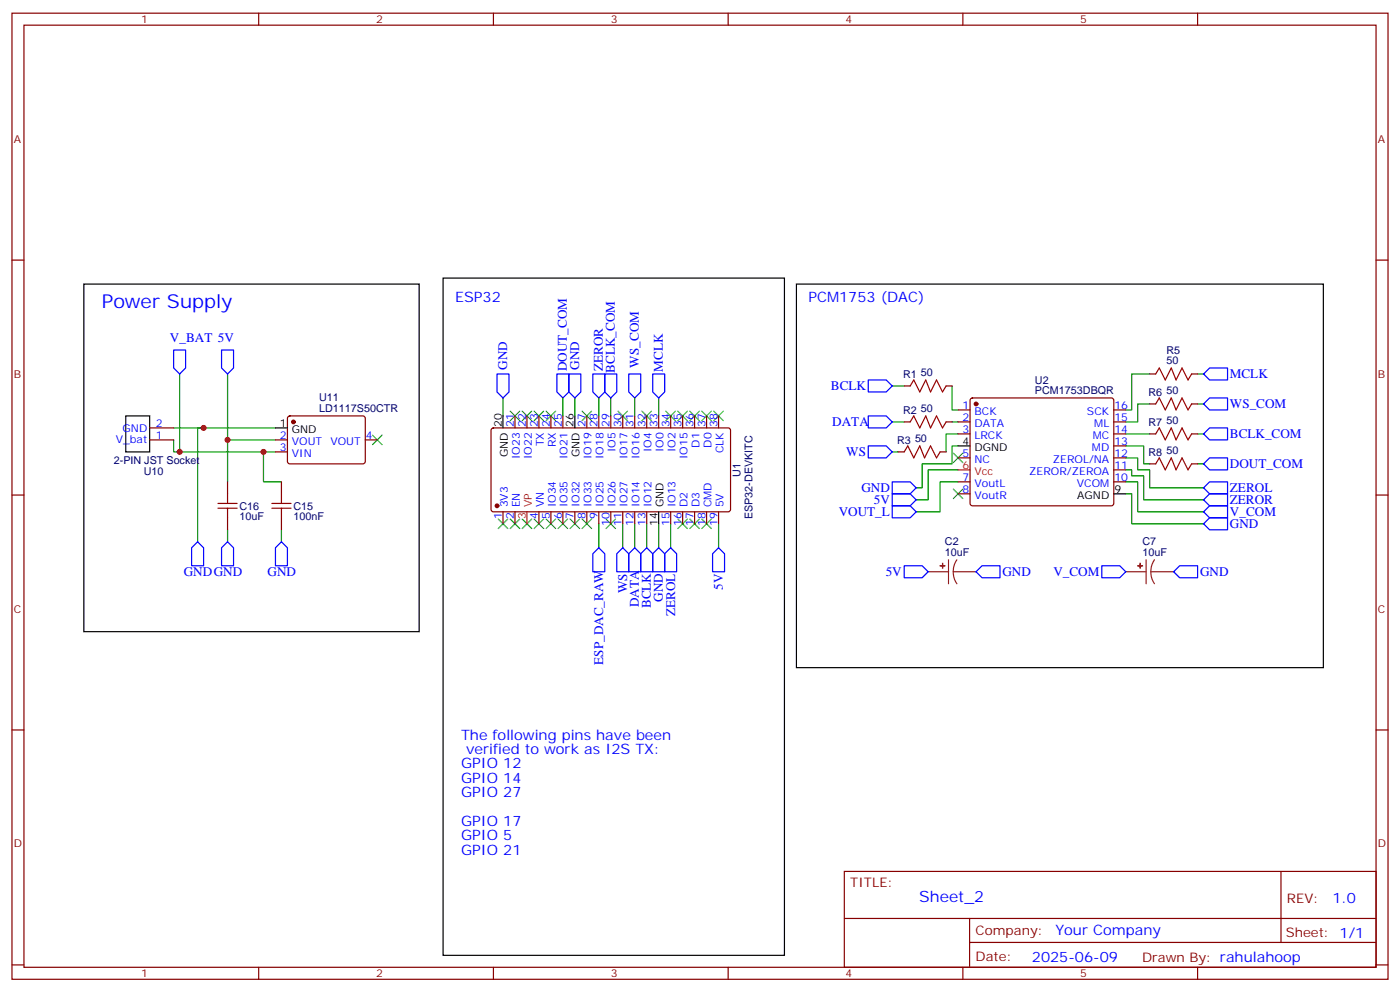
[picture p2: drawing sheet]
<svg xmlns="http://www.w3.org/2000/svg" width="412mm" height="292mm" viewBox="0 0 412 292" stroke-linecap="round" stroke-linejoin="round" font-family="sans-serif">
<g fill="none" stroke="#870000" stroke-width=".35">
<path d="M3.5 3.9h405.4v284.3h-405.4zM7.1 7.4h398.2v277.3h-398.2zM76.2 3.9v3.5M145.3 3.9v3.5M214.5 3.9v3.5M283.6 3.9v3.5M352.8 3.9v3.5M3.5 76.6h3.6M405.3 76.6h3.6M266.3 113.6h1.8M278.7 113.6h1.8M286 117.3l.5-.2h40.9l.5 .2 .2 .5-.1 30.6-.6 .5-41.2-.1-.4-.6v-30.4z"/>
<path d="M338.7 118.9h1.7M338.7 110.1h1.7M351 118.9h1.8M351 110.1h1.8M44.1 129.5h7.1M44.1 125.9h7.1M81.1 129.5h3.6M81.1 133h3.6M84.9 122.6l.5-.2 21.8 .1 .4 .6-.1 13-.6 .4h-21.8l-.4-.7v-12.7zM107.6 129.5h3.5M144.9 126.1l.4-.2 69.5 .1 .4 .6-.1 23.6-.6 .4h-69.4l-.5-.7v-23.3zM151.7 122.4v3.5"/>
<path d="M155.2 122.4v3.5M158.7 122.4v3.5M162.3 122.4v3.5M165.8 122.4v3.5M172.9 122.4v3.5M176.4 122.4v3.5M179.9 122.4v3.5M183.4 122.4v3.5M187 122.4v3.5M190.5 122.4v3.5M194 122.4v3.5M197.6 122.4v3.5"/>
<path d="M201.1 122.4v3.5M204.6 122.4v3.5M208.1 122.4v3.5M211.7 122.4v3.5M264.6 133h1.7M266.3 124.2h1.8M276.9 133h1.8M278.7 124.2h1.8M282.2 127.7h3.6M282.2 124.2h3.6M282.2 120.6h3.6M282.2 134.8h3.6"/>
<path d="M328.1 127.7h3.5M328.1 124.2h3.5M328.1 120.6h3.5M328.1 134.8h3.5M328.1 138.3h3.5M328.1 131.2h3.5M338.7 136.5h1.7M338.7 127.7h1.7M351 136.5h1.8M351 127.7h1.8M3.5 145.7h3.6M67 141.8v3.5"/>
<path d="M67 152.4v3.5M82.9 141.8v3.5M82.9 152.4v3.5M148.2 150.6v3.6M151.7 150.6v3.6M158.7 150.6v3.6M162.3 150.6v3.6M165.8 150.6v3.6M169.3 150.6v3.6M172.9 150.6v3.6M176.4 150.6v3.6M179.9 150.6v3.6"/>
<path d="M183.4 150.6v3.6M187 150.6v3.6M190.5 150.6v3.6M197.6 150.6v3.6M201.1 150.6v3.6M204.6 150.6v3.6M208.1 150.6v3.6M211.7 150.6v3.6M282.2 141.8h3.6M282.2 145.3h3.6M328.1 141.8h3.5M405.3 145.7h3.6"/>
<path d="M3.5 214.8h3.6M405.3 214.8h3.6M248.7 256.5h156.6v28.2h-156.6zM377.3 256.5v20.9M248.7 270.3h156.5M285.6 277.4h119.6M285.6 270.3v14.1M3.5 284h3.6M76.2 284.7v3.5M145.3 284.7v3.5M214.5 284.7v3.5M283.6 284.7v3.5"/>
<path d="M352.8 284.7v3.5M405.3 284h3.6"/>
</g>
<g fill="none" stroke="#008700" stroke-width=".35">
<path d="M52.9 110.1v22.9M67 110.1v19.4h14.1M148.2 117.1v5.3M165.8 117.1v5.3M169.3 117.1v5.3M176.4 117.1v5.3M179.9 117.1v5.3M187 117.1v5.3M194 117.1v5.3M262.8 113.6h3.5M280.5 113.6v7h1.7M338.7 118.9h-3.6v5.3h-3.5"/>
<path d="M338.7 110.1h-5.3v10.5h-1.8M352.8 118.9h1.7M352.8 110.1h1.7M51.2 129.5v3.5h29.9M51.2 125.9h29.9M60 125.9h-1.8v33.6M67 129.5v12.3M77.6 133v8.8h5.3M262.8 133h1.8M262.8 124.2h3.5M280.5 124.2h1.7M282.2 127.7h-3.5v5.3"/>
<path d="M282.2 131.2h-1.7v5.3h-8.9v7.1h-1.7M282.2 138.3h-8.8v8.8h-3.5M331.6 138.3h1.8v1.8h3.5v7h17.6M331.6 134.8h3.5v3.5h3.6v5.3h15.8M331.6 131.2h5.3v5.3h1.8M331.6 127.7h7.1M352.8 136.5h1.7M352.8 127.7h1.7M67 155.9v3.6M82.9 155.9v3.6M176.4 154.2v7M183.4 154.2v7"/>
<path d="M187 154.2v7M190.5 154.2v7M194 154.2v7M197.6 154.2v7M211.7 154.2v7M282.2 141.8h-5.3v8.8h-7M331.6 145.3h1.8v8.9h21.1M331.6 141.8h3.5v8.8h19.4"/>
</g>
<g fill="none" stroke="#00f" stroke-width=".35">
<path d="M51.2 103h3.5v5.3l-1.8 1.8-1.7-1.8zM65.3 103h3.5v5.3l-1.8 1.8-1.7-1.8zM146.4 110.1h3.5v5.3l-1.7 1.7-1.8-1.7zM164 110.1h3.6v5.3l-1.8 1.7-1.8-1.7zM167.6 110.1h3.5v5.3l-1.8 1.7-1.7-1.7zM174.6 110.1h3.6v5.3l-1.8 1.7-1.8-1.7zM178.2 110.1h3.5v5.3l-1.8 1.7-1.7-1.7zM185.2 110.1h3.5v5.3l-1.7 1.7-1.8-1.7zM192.3 110.1h3.5v5.3l-1.8 1.7-1.7-1.7zM255.8 111.8h5.3l1.7 1.8-1.7 1.8h-5.3zM354.5 118.9l1.8-1.8h5.3v3.5h-5.3zM354.5 110.1l1.8-1.8h5.3v3.5h-5.3z"/>
<path d="M255.8 131.2h5.3l1.7 1.8-1.7 1.8h-5.3zM255.8 122.4h5.3l1.7 1.8-1.7 1.7h-5.3zM354.5 136.5l1.8-1.7h5.3v3.5h-5.3zM354.5 127.7l1.8-1.8h5.3v3.6h-5.3zM58.2 159.5l1.8 1.7v5.3h-3.6v-5.3zM67 159.5l1.8 1.7v5.3h-3.5v-5.3zM82.9 159.5l1.8 1.7v5.3h-3.6v-5.3zM262.8 148.9h5.3l1.8 1.7-1.8 1.8h-5.3zM262.8 141.8h5.3l1.8 1.8-1.8 1.7h-5.3zM262.8 145.3h5.3l1.8 1.8-1.8 1.8h-5.3zM354.5 147.1l1.8-1.8h5.3v3.6h-5.3zM354.5 143.6l1.8-1.8h5.3v3.5h-5.3z"/>
<path d="M354.5 150.6l1.8-1.7h5.3v3.5h-5.3zM354.5 154.2l1.8-1.8h5.3v3.5h-5.3zM176.4 161.2l1.8 1.8v5.3h-3.6v-5.3zM183.4 161.2l1.8 1.8v5.3h-3.5v-5.3zM187 161.2l1.7 1.8v5.3h-3.5v-5.3zM190.5 161.2l1.8 1.8v5.3h-3.6v-5.3zM192.3 163l1.7-1.8 1.8 1.8v5.3h-3.5zM197.6 161.2l1.7 1.8v5.3h-3.5v-5.3zM211.7 161.2l1.7 1.8v5.3h-3.5v-5.3zM266.3 166.5h5.3l1.8 1.8-1.8 1.7h-5.3zM287.5 168.3l1.8-1.8h5.3v3.5h-5.3zM324.6 166.5h5.2l1.8 1.8-1.8 1.7h-5.2z"/>
<path d="M345.7 168.3l1.8-1.8h5.3v3.5h-5.3z"/>
</g>
<path d="M24.7 83.6h98.8v102.3h-98.8zM130.5 81.8h100.6v199.4h-100.6zM234.6 83.6h155.2v112.9h-155.2zM37 122.4h7.1v10.6h-7.1zM81.1 125.9h3.6M148.2 122.4v3.5M169.3 122.4v3.5M282.2 131.2h3.6M194 150.6v3.6M328.1 145.3h3.5" fill="none" stroke="#000" stroke-width=".35"/>
<g fill="none" stroke="#a10000" stroke-width=".35">
<path d="M268.1 113.6l1.1-1.8 1.7 3.6 1.8-3.6 1.4 3.6 1.8-3.6 1.7 3.6 1.1-1.8M340.4 118.9l1.1-1.8 1.8 3.5 1.7-3.5 1.4 3.5 1.8-3.5 1.8 3.5 1-1.7M340.4 110.1l1.1-1.8 1.8 3.5 1.7-3.5 1.4 3.5 1.8-3.5 1.8 3.5 1-1.7M266.3 133l1.1-1.8 1.8 3.6 1.7-3.6 1.4 3.6 1.8-3.6 1.8 3.6 1-1.8M268.1 124.2l1.1-1.8 1.7 3.5 1.8-3.5 1.4 3.5 1.8-3.5 1.7 3.5 1.1-1.7M340.4 136.5l1.1-1.7 1.8 3.5 1.7-3.5 1.4 3.5 1.8-3.5 1.8 3.5 1-1.8M340.4 127.7l1.1-1.8 1.8 3.6 1.7-3.6 1.4 3.6 1.8-3.6 1.8 3.6 1-1.8M64.2 148.2h5.6M64.2 149.6h5.6M67 145.3v2.9M67 149.6v2.8M80.1 148.2h5.6"/>
<path d="M80.1 149.6h5.6M82.9 145.3v2.9M82.9 149.6v2.8"/>
</g>
<g fill="none" stroke="#3c3" stroke-width=".35">
<path d="M109.7 128.1l2.8 2.8M112.5 128.1l-2.8 2.8M150.3 121l2.8 2.8M153.1 121l-2.8 2.8M153.8 121l2.8 2.8M156.6 121l-2.8 2.8M157.3 121l2.9 2.8M160.2 121l-2.9 2.8M160.9 121l2.8 2.8M163.7 121l-2.8 2.8M171.4 121l2.9 2.8M174.3 121l-2.9 2.8"/>
<path d="M182 121l2.9 2.8M184.9 121l-2.9 2.8M189.1 121l2.8 2.8M191.9 121l-2.8 2.8M196.1 121l2.9 2.8M199 121l-2.9 2.8M199.7 121l2.8 2.8M202.5 121l-2.8 2.8M203.2 121l2.8 2.8M206 121l-2.8 2.8M206.7 121l2.8 2.8M209.5 121l-2.8 2.8"/>
<path d="M210.3 121l2.8 2.8M213.1 121l-2.8 2.8M280.8 133.3l2.8 2.9M283.6 133.3l-2.8 2.9M146.8 152.8l2.8 2.8M149.6 152.8l-2.8 2.8M150.3 152.8l2.8 2.8M153.1 152.8l-2.8 2.8M153.8 152.8l2.8 2.8M156.6 152.8l-2.8 2.8M157.3 152.8l2.9 2.8M160.2 152.8l-2.9 2.8"/>
<path d="M160.9 152.8l2.8 2.8M163.7 152.8l-2.8 2.8M164.4 152.8l2.8 2.8M167.2 152.8l-2.8 2.8M167.9 152.8l2.8 2.8M170.7 152.8l-2.8 2.8M171.4 152.8l2.9 2.8M174.3 152.8l-2.9 2.8M178.5 152.8l2.8 2.8M181.3 152.8l-2.8 2.8M199.7 152.8l2.8 2.8M202.5 152.8l-2.8 2.8"/>
<path d="M203.2 152.8l2.8 2.8M206 152.8l-2.8 2.8M206.7 152.8l2.8 2.8M209.5 152.8l-2.8 2.8M280.8 143.9l2.8 2.9M283.6 143.9l-2.8 2.9"/>
</g>
<g fill="#870000" stroke="#870000" stroke-width=".35">
<circle cx="86.4" cy="124.2" r=".53"/>
<circle cx="146.4" cy="148.9" r=".53"/>
<circle cx="287.5" cy="118.9" r=".53"/>
</g>
<path d="M282.2 138.3h3.6M155.2 150.6v3.6" fill="none" stroke="#f00" stroke-width=".35"/>
<path d="M273.4 168.3h6M279.4 164.7v7.1M280.8 168.3l.2 1.8 .9 1.7M280.8 168.3h6.7M281.9 164.7l-.8 1.7-.3 1.9M331.6 168.3h6M337.6 164.7v7.1M339 168.3l.3 1.8 .8 1.7M339 168.3h6.7M340.1 164.7l-.8 1.7-.3 1.9" fill="none" stroke="#8c2424" stroke-width=".35"/>
<g fill="#8c2424" stroke="#8c2424" stroke-width=".35">
<path d="M277.6 165.8l.1 1.4z"/>
<path d="M276.9 166.5h1.4z"/>
<path d="M335.8 165.8l.1 1.4z"/>
<path d="M335.1 166.5h1.4z"/>
</g>
<g fill="#c00">
<circle cx="52.9" cy="133" r=".88"/>
<circle cx="67" cy="129.5" r=".88"/>
<circle cx="77.6" cy="133" r=".88"/>
<circle cx="60" cy="125.9" r=".88"/>
</g>
<text font-size="5.6" fill="#00f" x="30" y="90.7">Power Supply</text>
<text font-size="4.6" fill="#00f" x="270.8" y="265.5">Sheet_2</text>
<g font-size="4.2" fill="#00f">
<text x="134.1" y="88.9">ESP32</text>
<text x="238.1" y="88.9">PCM1753 (DAC)</text>
<text x="135.8" y="217.7">The following pins have been</text>
<text x="137.3" y="221.9">verified to work as I2S TX:</text>
<text x="135.8" y="226.1">GPIO 12</text>
<text x="135.8" y="230.4">GPIO 14</text>
<text x="135.8" y="234.6">GPIO 27</text>
<text x="135.8" y="243.1">GPIO 17</text>
<text x="135.8" y="247.3">GPIO 5</text>
<text x="135.8" y="251.5">GPIO 21</text>
<text x="392.5" y="265.7">1.0</text>
<text x="310.9" y="275.3">Your Company</text>
<text x="304" y="283.1">2025-06-09</text>
</g>
<g font-size="3.9" fill="#00f">
<text x="50.1" y="100.8">V_BAT 5V</text>
<text x="149.4" y="108.8" transform="rotate(-90 149.4 108.8)">GND</text>
<text x="167" y="109.3" transform="rotate(-90 167 109.3)">DOUT_COM</text>
<text x="170.6" y="108.8" transform="rotate(-90 170.6 108.8)">GND</text>
<text x="177.5" y="109.2" transform="rotate(-90 177.5 109.2)">ZEROR</text>
<text x="181.1" y="109.7" transform="rotate(-90 181.1 109.7)">BCLK_COM</text>
<text x="188.2" y="108.2" transform="rotate(-90 188.2 108.2)">WS_COM</text>
<text x="195.3" y="109.4" transform="rotate(-90 195.3 109.4)">MCLK</text>
<text x="362.3" y="111.3">MCLK</text>
<text x="244.8" y="114.9">BCLK</text>
<text x="245.2" y="125.4">DATA</text>
<text x="362.3" y="120.2">WS_COM</text>
<text x="362.3" y="129">BCLK_COM</text>
<text x="249.3" y="134.3">WS</text>
<text x="362.3" y="137.8">DOUT_COM</text>
<text x="253.7" y="144.9">GND</text>
<text x="257.4" y="148.4">5V</text>
<text x="362.3" y="148.4">ZEROR</text>
<text x="362.3" y="144.9">ZEROL</text>
<text x="247.1" y="151.9">VOUT_L</text>
<text x="362.3" y="152">V_COM</text>
<text x="362.3" y="155.4">GND</text>
<text x="54.1" y="169.5">GNDGND</text>
<text x="78.8" y="169.5">GND</text>
<text x="212.9" y="173.6" transform="rotate(-90 212.9 173.6)">5V</text>
<text x="260.9" y="169.5">5V</text>
<text x="295.3" y="169.5">GND</text>
<text x="310.3" y="169.5">V_COM</text>
<text x="353.5" y="169.5">GND</text>
<text x="184.7" y="174.6" transform="rotate(-90 184.7 174.6)">WS</text>
<text x="188.2" y="178.7" transform="rotate(-90 188.2 178.7)">DATA</text>
<text x="191.7" y="179" transform="rotate(-90 191.7 179)">BCLK</text>
<text x="195.3" y="177.1" transform="rotate(-90 195.3 177.1)">GND</text>
<text x="198.9" y="181.4" transform="rotate(-90 198.9 181.4)">ZEROL</text>
<text x="177.7" y="195.6" transform="rotate(-90 177.7 195.6)">ESP_DAC_RAW</text>
</g>
<g font-size="3.9" fill="#800">
<text x="250.5" y="261.1">TITLE:</text>
<text x="379.1" y="265.7">REV:</text>
<text x="287.4" y="275.3">Company:</text>
<text x="378.7" y="275.9">Sheet: 1/1</text>
<text x="287.4" y="282.9">Date:</text>
<text x="336.4" y="283">Drawn By: rahulahoop</text>
</g>
<g font-size="3.2" fill="#800">
<text x="41.6" y="6.9">1</text>
<text x="110.8" y="6.9">2</text>
<text x="179.9" y="6.9">3</text>
<text x="249.1" y="6.9">4</text>
<text x="318.2" y="6.9">5</text>
<text x="4.1" y="42">A</text>
<text x="405.9" y="42">A</text>
<text x="4.1" y="111.1">B</text>
<text x="405.9" y="111.1">B</text>
<text x="4.1" y="180.3">C</text>
<text x="405.9" y="180.3">C</text>
<text x="4.1" y="249.4">D</text>
<text x="405.9" y="249.4">D</text>
<text x="41.6" y="287.7">1</text>
<text x="110.8" y="287.7">2</text>
<text x="179.9" y="287.7">3</text>
<text x="249.1" y="287.7">4</text>
<text x="318.2" y="287.7">5</text>
</g>
<g font-size="3.2" fill="#000080">
<text x="343.6" y="107.2">50</text>
<text x="343.6" y="104.1">R5</text>
<text x="266" y="111.2">R1</text>
<text x="271.3" y="110.8">50</text>
<text x="304.9" y="112.9">U2</text>
<text x="94" y="118">U11</text>
<text x="304.9" y="116">PCM1753DBQR</text>
<text x="338.3" y="116.5">R6</text>
<text x="343.6" y="116.1">50</text>
<text x="94" y="121.2">LD1117S50CTR</text>
<text x="266" y="121.8">R2</text>
<text x="271.3" y="121.4">50</text>
<text x="338.3" y="125.4">R7</text>
<text x="343.6" y="124.9">50</text>
<text x="264.2" y="130.6">R3</text>
<text x="269.5" y="130.2">50</text>
<text x="33.5" y="136.5">2-PIN JST Socket</text>
<text x="338.3" y="134.2">R8</text>
<text x="343.6" y="133.7">50</text>
<text x="42.3" y="139.7">U10</text>
<text x="218.1" y="140.4" transform="rotate(-90 218.1 140.4)">U1</text>
<text x="70.6" y="153.2">10uF</text>
<text x="70.6" y="150">C16</text>
<text x="86.4" y="153.2">100nF</text>
<text x="86.4" y="150">C15</text>
<text x="221.6" y="152.9" transform="rotate(-90 221.6 152.9)">ESP32-DEVKITC</text>
<text x="278.4" y="160.5">C2</text>
<text x="336.6" y="160.5">C7</text>
<text x="278.4" y="163.7">10uF</text>
<text x="336.6" y="163.7">10uF</text>
</g>
<g font-size="3.2" fill="#00f">
<text x="45.9" y="125.6">2</text>
<text x="151.3" y="125.8" transform="rotate(-90 151.3 125.8)">21</text>
<text x="154.9" y="125.8" transform="rotate(-90 154.9 125.8)">22</text>
<text x="158.4" y="125.8" transform="rotate(-90 158.4 125.8)">23</text>
<text x="161.9" y="125.8" transform="rotate(-90 161.9 125.8)">24</text>
<text x="165.5" y="125.8" transform="rotate(-90 165.5 125.8)">25</text>
<text x="172.5" y="125.8" transform="rotate(-90 172.5 125.8)">27</text>
<text x="176" y="125.8" transform="rotate(-90 176 125.8)">28</text>
<text x="179.6" y="125.8" transform="rotate(-90 179.6 125.8)">29</text>
<text x="183.1" y="125.8" transform="rotate(-90 183.1 125.8)">30</text>
<text x="186.6" y="125.8" transform="rotate(-90 186.6 125.8)">31</text>
<text x="190.1" y="125.8" transform="rotate(-90 190.1 125.8)">32</text>
<text x="193.7" y="125.8" transform="rotate(-90 193.7 125.8)">33</text>
<text x="197.2" y="125.8" transform="rotate(-90 197.2 125.8)">34</text>
<text x="200.7" y="125.8" transform="rotate(-90 200.7 125.8)">35</text>
<text x="204.3" y="125.8" transform="rotate(-90 204.3 125.8)">36</text>
<text x="207.8" y="125.8" transform="rotate(-90 207.8 125.8)">37</text>
<text x="211.3" y="125.8" transform="rotate(-90 211.3 125.8)">38</text>
<text x="283.6" y="120.3">1</text>
<text x="283.6" y="123.8">2</text>
<text x="287.1" y="122.1">BCK</text>
<text x="287.1" y="125.6">DATA</text>
<text x="320.2" y="122.1">SCK</text>
<text x="322.3" y="125.6">ML</text>
<text x="328.3" y="123.8">15</text>
<text x="328.3" y="120.3">16</text>
<text x="34.1" y="130.5">V_bat</text>
<text x="36.1" y="127">GND</text>
<text x="45.9" y="129.1">1</text>
<text x="82.5" y="129.1">2</text>
<text x="86" y="130.9">VOUT</text>
<text x="97.3" y="130.9">VOUT</text>
<text x="107.8" y="129.1">4</text>
<text x="160.2" y="131.4" transform="rotate(-90 160.2 131.4)">TX</text>
<text x="163.7" y="131.6" transform="rotate(-90 163.7 131.6)">RX</text>
<text x="206" y="131.7" transform="rotate(-90 206 131.7)">D1</text>
<text x="209.5" y="131.7" transform="rotate(-90 209.5 131.7)">D0</text>
<text x="283.6" y="127.4">3</text>
<text x="287.1" y="129.1">LRCK</text>
<text x="321.9" y="129.1">MC</text>
<text x="328.3" y="130.9">13</text>
<text x="328.3" y="127.4">14</text>
<text x="82.5" y="132.6">3</text>
<text x="86" y="134.4">VIN</text>
<text x="153.1" y="135.1" transform="rotate(-90 153.1 135.1)">IO23</text>
<text x="156.6" y="135.1" transform="rotate(-90 156.6 135.1)">IO22</text>
<text x="167.2" y="135.1" transform="rotate(-90 167.2 135.1)">IO21</text>
<text x="174.3" y="135.1" transform="rotate(-90 174.3 135.1)">IO19</text>
<text x="177.8" y="135.1" transform="rotate(-90 177.8 135.1)">IO18</text>
<text x="181.3" y="133.1" transform="rotate(-90 181.3 133.1)">IO5</text>
<text x="184.9" y="135.1" transform="rotate(-90 184.9 135.1)">IO17</text>
<text x="188.4" y="135.1" transform="rotate(-90 188.4 135.1)">IO16</text>
<text x="191.9" y="133.1" transform="rotate(-90 191.9 133.1)">IO4</text>
<text x="195.4" y="133.1" transform="rotate(-90 195.4 133.1)">IO0</text>
<text x="199" y="133.1" transform="rotate(-90 199 133.1)">IO2</text>
<text x="202.5" y="135.1" transform="rotate(-90 202.5 135.1)">IO15</text>
<text x="213.1" y="133.4" transform="rotate(-90 213.1 133.4)">CLK</text>
<text x="283.6" y="134.4">5</text>
<text x="287.1" y="136.2">NC</text>
<text x="310.1" y="136.2">ZEROL/NA</text>
<text x="321.7" y="132.6">MD</text>
<text x="328.3" y="137.9">11</text>
<text x="328.3" y="134.4">12</text>
<text x="283.6" y="141.5">7</text>
<text x="287.1" y="143.2">VoutL</text>
<text x="303.2" y="139.7">ZEROR/ZEROA</text>
<text x="317.2" y="143.2">VCOM</text>
<text x="328.3" y="141.5">10</text>
<text x="149.6" y="149.3" transform="rotate(-90 149.6 149.3)">3V3</text>
<text x="153.1" y="149.3" transform="rotate(-90 153.1 149.3)">EN</text>
<text x="160.2" y="149.3" transform="rotate(-90 160.2 149.3)">VN</text>
<text x="163.7" y="149.3" transform="rotate(-90 163.7 149.3)">IO34</text>
<text x="167.2" y="149.3" transform="rotate(-90 167.2 149.3)">IO35</text>
<text x="170.7" y="149.3" transform="rotate(-90 170.7 149.3)">IO32</text>
<text x="174.3" y="149.3" transform="rotate(-90 174.3 149.3)">IO33</text>
<text x="177.8" y="149.3" transform="rotate(-90 177.8 149.3)">IO25</text>
<text x="181.3" y="149.3" transform="rotate(-90 181.3 149.3)">IO26</text>
<text x="184.9" y="149.3" transform="rotate(-90 184.9 149.3)">IO27</text>
<text x="188.4" y="149.3" transform="rotate(-90 188.4 149.3)">IO14</text>
<text x="191.9" y="149.3" transform="rotate(-90 191.9 149.3)">IO12</text>
<text x="199" y="149.3" transform="rotate(-90 199 149.3)">IO13</text>
<text x="202.5" y="149.3" transform="rotate(-90 202.5 149.3)">D2</text>
<text x="206" y="149.3" transform="rotate(-90 206 149.3)">D3</text>
<text x="209.5" y="149.3" transform="rotate(-90 209.5 149.3)">CMD</text>
<text x="213.1" y="149.3" transform="rotate(-90 213.1 149.3)">5V</text>
<text x="283.6" y="145">8</text>
<text x="287.1" y="146.8">VoutR</text>
<text x="147.8" y="152.8" transform="rotate(-90 147.8 152.8)">1</text>
<text x="151.3" y="152.8" transform="rotate(-90 151.3 152.8)">2</text>
<text x="158.4" y="152.8" transform="rotate(-90 158.4 152.8)">4</text>
<text x="161.9" y="152.8" transform="rotate(-90 161.9 152.8)">5</text>
<text x="165.5" y="152.8" transform="rotate(-90 165.5 152.8)">6</text>
<text x="169" y="152.8" transform="rotate(-90 169 152.8)">7</text>
<text x="172.5" y="152.8" transform="rotate(-90 172.5 152.8)">8</text>
<text x="176" y="152.8" transform="rotate(-90 176 152.8)">9</text>
<text x="179.6" y="154.8" transform="rotate(-90 179.6 154.8)">10</text>
<text x="183.1" y="154.8" transform="rotate(-90 183.1 154.8)">11</text>
<text x="186.6" y="154.8" transform="rotate(-90 186.6 154.8)">12</text>
<text x="190.1" y="154.8" transform="rotate(-90 190.1 154.8)">13</text>
<text x="197.2" y="154.8" transform="rotate(-90 197.2 154.8)">15</text>
<text x="200.7" y="154.8" transform="rotate(-90 200.7 154.8)">16</text>
<text x="204.3" y="154.8" transform="rotate(-90 204.3 154.8)">17</text>
<text x="207.8" y="154.8" transform="rotate(-90 207.8 154.8)">18</text>
<text x="211.3" y="154.8" transform="rotate(-90 211.3 154.8)">19</text>
</g>
<g font-size="3.2">
<text x="82.5" y="125.6">1</text>
<text x="147.8" y="125.8" transform="rotate(-90 147.8 125.8)">20</text>
<text x="169" y="125.8" transform="rotate(-90 169 125.8)">26</text>
<text x="86" y="127.4">GND</text>
<text x="283.6" y="130.9">4</text>
<text x="149.6" y="134.5" transform="rotate(-90 149.6 134.5)">GND</text>
<text x="170.7" y="134.5" transform="rotate(-90 170.7 134.5)">GND</text>
<text x="287.1" y="132.6">DGND</text>
<text x="195.4" y="149.3" transform="rotate(-90 195.4 149.3)">GND</text>
<text x="317.3" y="146.8">AGND</text>
<text x="328.3" y="145">9</text>
<text x="193.7" y="154.8" transform="rotate(-90 193.7 154.8)">14</text>
</g>
<g font-size="3.2" fill="#f00">
<text x="283.6" y="137.9">6</text>
<text x="287.1" y="139.7">Vcc</text>
<text x="156.6" y="149.3" transform="rotate(-90 156.6 149.3)">VP</text>
<text x="154.9" y="152.8" transform="rotate(-90 154.9 152.8)">3</text>
</g>
</svg>
